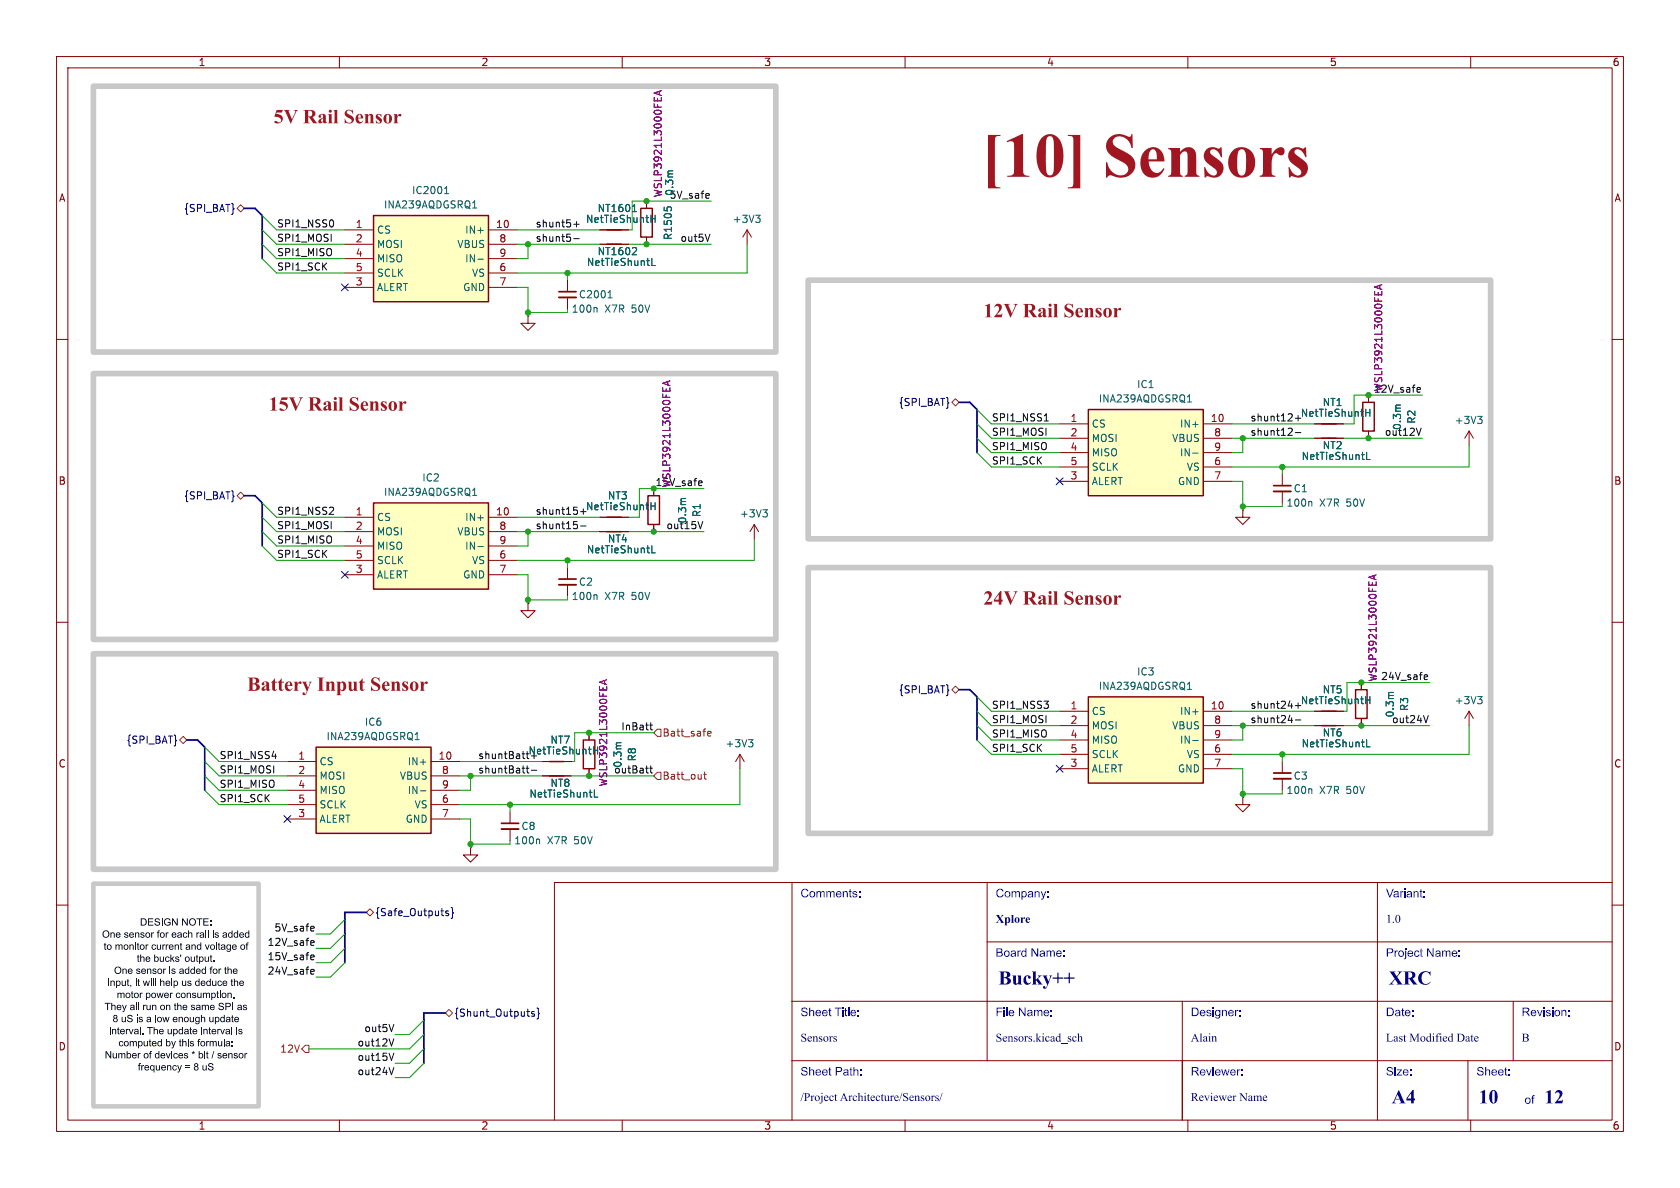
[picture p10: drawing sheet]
<svg xmlns="http://www.w3.org/2000/svg" width="297mm" height="210mm" viewBox="0 0 297 210" stroke-linecap="round" stroke-linejoin="round" font-family="sans-serif">
<g fill="none" stroke="#840000" stroke-width=".18">
<path d="M10 10h277v190h-277zM12 12h273v186h-273zM60 10v2M110 10v2M160 10v2M210 10v2M260 10v2M106 40.6h5.1M10 60h2M285 60h2M106 94h5.1M219.7 90.2v1.2h1.3l-1.3 1.3-1.3-1.3h1.3"/>
<path d="M219.7 90.2h.1M10 110h2M285 110h2M240.7 120.7v1.2M240.7 127v1.3M140 156v42M174.5 156v31.5M243.5 156v42M285 156h-187v42M10 160h2M140 177h145M174.5 166.5h110.5"/>
<path d="M209 177v21M267.5 177v10.5M285 160h2M60 198v2M110 198v2M140 187.5h145M160 198v2M210 198v2M259.5 187.5v10.5M260 198v2"/>
</g>
<path d="M107.3 40.6h2.6M107.3 94h2.6M239.6 121.9h2.1v5.1h-2.1z" fill="none" stroke="#840000" stroke-width=".25"/>
<path d="M111.8 37.4h.7M112.1 36.3l.1-.2v1.3M115.1 38.6h.7M115.8 38v1.3M115.2 96.5v1.2h.6M246.3 122.4h-.6l-.2 .2" fill="none" stroke="#006464" stroke-width=".18"/>
<path d="M242.9 101.7v.6M243.3 101.6l-1.3 .4 1.3 .5" fill="none" stroke="#840084" stroke-width=".18"/>
<path d="M192.4 72.4h20.3v15.2h-20.3z" fill="#ffffc2"/>
<path d="M192.4 72.4h20.3v15.2h-20.3z" fill="none" stroke="#840000" stroke-width=".25"/>
<g fill="none" stroke="#840000" stroke-width=".18">
<path d="M132.1 40.6l-.8 1.3M132.1 40.6l.7 1.3M132.1 40.6v2.6M187.3 74.9h5.1M187.3 77.5h5.1M212.7 74.9h5.1M212.7 77.5h5.1M187.3 80h5.1M187.3 82.6h5.1M187.3 85.1h5.1M212.7 80h5.1M212.7 82.6h5.1"/>
<path d="M212.7 85.1h5.1M226.7 83.8v2.1M226.7 86.9v2M83.2 149.9v1.2h1.3l-1.3 1.3-1.3-1.3h1.3M83.2 149.9h.1"/>
</g>
<path d="M133.6 38h.8l-.4 .5M134.1 38.5l.3 .3v.3l-.3 .2M209.9 71.1h.7M210.8 80.1h1M231.7 88.6l.2 .2v.7" fill="none" stroke="#006464" stroke-width=".18"/>
<path d="M225.2 85.9h3" fill="none" stroke="#840000" stroke-width=".3"/>
<path d="M225.2 86.9h3" fill="none" stroke="#840000" stroke-width=".33"/>
<path d="M66 38.1h20.4v15.2h-20.4z" fill="#ffffc2"/>
<path d="M66 38.1h20.4v15.2h-20.4zM107.3 91.4h2.6M103.1 130.8h2.1v5.1h-2.1zM233.7 125.7h2.5M233.7 128.3h2.5" fill="none" stroke="#840000" stroke-width=".25"/>
<g fill="none" stroke="#840000" stroke-width=".18">
<path d="M61 40.6h5M61 43.2h5M61 45.7h5M61 48.3h5M61 50.8h5M86.4 40.6h5M86.4 43.2h5M86.4 45.7h5M86.4 48.3h5M86.4 50.8h5M93.3 55.9v1.3h1.3l-1.3 1.2-1.2-1.2h1.2M93.3 55.9h.1"/>
<path d="M106 91.4h5.1M133.3 92.7l-.7 1.3M133.3 92.7l.8 1.3M133.3 92.7v2.6M93.3 106.7v1.3h1.3l-1.3 1.2-1.2-1.2h1.2M93.3 106.7h.1M100.3 100.3v2.1M100.3 103.4v2M104.1 129.5v1.3M104.1 135.9v1.3M232.4 125.7h5.1M232.4 128.3h5.1"/>
<path d="M259.7 125.7l-.7 1.3M259.7 125.7l.8 1.3M259.7 125.7v2.6M90.2 143.5v2M90.2 146.6v2M219.7 141v1.2h1.3l-1.3 1.3-1.3-1.3h1.3M219.7 141h.1"/>
</g>
<g fill="none" stroke="#006464" stroke-width=".18">
<path d="M78.6 34.2h.7M78.7 33.3l.3-.3v1.2M83.5 36.8h.8M84.5 45.8h.9M115.1 89.4h.7M115.8 88.8v1.3M134.9 90.1h.7l-.4 .5M135.4 90.6l.2 .2v.3l-.2 .3M105.4 105.1l.2 .2v.7M109.8 131.3h-.7l-.1 .2M241.5 123.7h.7M241.6 130.8v1.2h.6"/>
<path d="M242.2 123.1v1.3M261.2 123.1h.8l-.4 .5M261.8 123.6l.2 .3v.3l-.2 .2M95.2 148.3l.2 .2v.7"/>
</g>
<path d="M106.9 120.3v.6M107.3 120.2l-1.3 .4 1.3 .4" fill="none" stroke="#840084" stroke-width=".18"/>
<path d="M98.8 102.4h3.1M88.6 145.5h3.1" fill="none" stroke="#840000" stroke-width=".3"/>
<path d="M98.8 103.4h3.1M88.6 146.6h3.1" fill="none" stroke="#840000" stroke-width=".33"/>
<path d="M66 88.9h20.4v15.2h-20.4z" fill="#ffffc2"/>
<path d="M66 88.9h20.4v15.2h-20.4zM114.6 87.6h2v5.1h-2z" fill="none" stroke="#840000" stroke-width=".25"/>
<g fill="none" stroke="#840000" stroke-width=".18">
<path d="M100.3 49.5v2.1M100.3 52.6v2M61 91.4h5M61 94h5M61 96.5h5M61 99.1h5M86.4 91.4h5M86.4 94h5M86.4 96.5h5M86.4 99.1h5M115.6 86.4v1.2M115.6 92.7v1.3"/>
<path d="M61 101.6h5M86.4 101.6h5M226.7 134.6v2.1M226.7 137.7v2"/>
</g>
<path d="M105.4 54.3l.2 .2v.7M107.5 52.6h.7M107.6 51.7l.2-.3v1.2M83.5 87.6h.8M84.5 96.6h.9M121.2 88.1h-.6l-.2 .2M231.7 139.4l.2 .2v.7" fill="none" stroke="#006464" stroke-width=".18"/>
<path d="M118.1 67.5v.6M118.4 67.3l-1.2 .5 1.2 .4" fill="none" stroke="#840084" stroke-width=".18"/>
<path d="M98.8 51.6h3.1M225.2 136.7h3" fill="none" stroke="#840000" stroke-width=".3"/>
<path d="M98.8 52.6h3.1M225.2 137.7h3" fill="none" stroke="#840000" stroke-width=".33"/>
<path d="M192.4 123.2h20.3v15.2h-20.3z" fill="#ffffc2"/>
<path d="M192.4 123.2h20.3v15.2h-20.3z" fill="none" stroke="#840000" stroke-width=".25"/>
<path d="M187.3 125.7h5.1M187.3 128.3h5.1M187.3 130.8h5.1M187.3 133.4h5.1M187.3 135.9h5.1M212.7 125.7h5.1M212.7 128.3h5.1M212.7 130.8h5.1M212.7 133.4h5.1M212.7 135.9h5.1" fill="none" stroke="#840000" stroke-width=".18"/>
<path d="M209.9 121.9h.7M210.8 130.9h1" fill="none" stroke="#006464" stroke-width=".18"/>
<path d="M55.9 132.1h20.3v15.2h-20.3z" fill="#ffffc2"/>
<path d="M113.3 36.8h2v5.1h-2zM107.3 43.2h2.6M233.7 77.5h2.5M233.7 74.9h2.5M240.9 71.1h2.1v5.1h-2.1zM55.9 132.1h20.3v15.2h-20.3zM97.2 134.6h2.5M97.2 137.2h2.5" fill="none" stroke="#840000" stroke-width=".25"/>
<g fill="none" stroke="#840000" stroke-width=".18">
<path d="M114.3 35.6v1.2M106 43.2h5.1M106 40.6h5.1M114.3 41.9v1.3M232.4 77.5h5.1M232.4 74.9h5.1M241.9 69.9v1.2M241.9 76.2v1.3M259.7 76.2l-.7 1.3M259.7 76.2l.8 1.3M259.7 76.2v2.5M106 91.4h5.1"/>
<path d="M106 94h5.1M115.6 86.4v1.2M115.6 92.7v1.3M50.8 134.6h5.1M50.8 137.2h5.1M50.8 139.7h5.1M76.2 134.6h5.1M76.2 137.2h5.1M76.2 139.7h5.1M95.9 134.6h5.1M95.9 137.2h5.1M104.1 129.5v1.3"/>
<path d="M104.1 135.9v1.3M130.8 133.4l-.8 1.2M130.8 133.4l.8 1.2M130.8 133.4v2.5M232.4 125.7h5.1M232.4 128.3h5.1M240.7 120.7v1.2M240.7 127v1.3M50.8 142.2h5.1M50.8 144.8h5.1M76.2 142.2h5.1M76.2 144.8h5.1"/>
</g>
<g fill="none" stroke="#006464" stroke-width=".18">
<path d="M111.8 37.4h.7M112.1 36.3l.1-.2v1.3M115.1 38.6h.7M115.8 38v1.3M117.4 36.6v.6M117.9 36.8l.2-.2h.3l.3 .2M118.9 30.2h-.6l-.2 .2M112.3 43.8l.2 .2v.3l-.7 .7h.7M115.2 45.7v1.2h.6M241.5 72.9h.7M241.6 80v1.2h.6M242.2 72.3v1.3"/>
<path d="M247.6 71.6h-.7l-.2 .2M261.2 73.6h.8l-.4 .5M261.8 74.1l.2 .2v.3l-.2 .3M115.1 89.4h.7M115.2 96.5v1.2h.6M115.8 88.8v1.3M121.2 88.1h-.6l-.2 .2M73.4 130.8h.7M74.3 139.8h1M104.9 132.6h.8M105.1 139.6v1.3h.6M109.8 131.3h-.7l-.1 .2"/>
<path d="M132.3 130.8h.8l-.4 .4M132.9 131.2l.2 .3v.3l-.2 .2M241.5 123.7h.7M241.6 130.8v1.2h.6M242.2 123.1v1.3M246.3 122.4h-.6l-.2 .2"/>
</g>
<path d="M116.5 16.1v.7M116.9 16l-1.3 .4 1.3 .5M243.9 50.4v.6M244.3 50.3l-1.3 .4 1.3 .5M118.1 67.5v.6M118.4 67.3l-1.2 .5 1.2 .4M242.9 101.7v.6M243.3 101.6l-1.3 .4 1.3 .5M106.9 120.3v.6M107.3 120.2l-1.3 .4 1.3 .4" fill="none" stroke="#840084" stroke-width=".18"/>
<g fill="none" stroke="#725600" stroke-width=".18">
<path d="M41.9 36.8l.6-.6 .7 .6-.7 .7zM168.3 71.1l.6-.6 .6 .6-.6 .7zM41.9 87.6l.6-.6 .7 .6-.7 .7zM32.4 130.2l.6 .6-.6 .6-.7-.6zM116.2 136.5h.6v1.3h-.6l-.6-.6zM116.2 128.9h.6v1.3h-.6l-.6-.7zM124.4 136.9h.5M124.6 136.5v1.1l.3 .1M125.1 129.7l.6-.1v-.3h-.4l-.2 .2 .1 .6h.5M168.3 121.9l.6-.6 .6 .6-.6 .7zM64.8 161.3l.6-.6 .6 .6-.6 .6zM79.4 178.4l.6 .7-.6 .6-.7-.6z"/>
<path d="M54 184.8h.6v1.3h-.6l-.7-.7z"/>
</g>
<g fill="none" stroke="#000084" stroke-width=".18">
<path d="M60.4 50.2l1.2 1.2M61.6 50.2l-1.2 1.2M186.7 84.5l1.2 1.2M187.9 84.5l-1.2 1.2M60.4 101l1.2 1.2M61.6 101l-1.2 1.2M186.7 135.3l1.2 1.2M187.9 135.3l-1.2 1.2M50.2 144.2l1.2 1.2M51.4 144.2l-1.2 1.2M79.3 161.1l-.3-.1-.2 .2v.2l.5 .1v.3h-.5M79.8 160.4l.2 .2v.6l.2 .2-.2 .2v.6l-.2 .2"/>
<path d="M94.5 178.9l-.4-.1-.1 .2v.2l.5 .1v.3h-.5M94.9 178.2l.3 .2v.6l.2 .2-.2 .1v.7l-.3 .1"/>
</g>
<g fill="none" stroke="#0f0f0f" stroke-width=".18">
<path d="M58.9 39l.1 .3-.1 .7M101.4 39.6h1M101.9 39.2v.9M125.2 34.2l.2 .3-.6 .1M125.3 35h-.1M101.4 42.2h1M125.5 41.4l-.4 1.3M184.6 74.4h.7M184.9 73.3l.1-.2v1.3M227.7 77h.8M228.4 75.8v.4M229 76.5h1"/>
<path d="M229 73.9h1M250.7 68.5l.4 .1v.2l-.6 .1M251.1 69.3h-.4M251.2 75.7l-.4 1.3M58.9 89.7l.1 .2-.1 .3-.7 .7h.8M102 92.8v.5M102.6 93h1M102.6 90.4h1M123.7 85l.4 .1v.2l-.6 .1M124.1 85.8h-.4M124.2 92.2l-.4 1.3M252 119.3l.3 .1 .1 .2-.6 .1"/>
<path d="M48.1 133.7h.8M93 135.8h.5M93.2 135.4v1.1l.3 .1M93.9 136.2h1M114.9 135.8h.4M114.9 128.2h.4M115 127.8v1l.3 .2M115 135.4v1.1l.3 .1M184.6 123.9h.7l-.4 .5M185.2 124.5l.1 .2-.1 .5M227.7 127.3h.8M229 127.3h1"/>
<path d="M229 124.7h1M252.3 120.1h-.3M252.5 126.5l-.4 1.3M55.1 166.3h.4v.3l-.6 .1M55.1 168.8l.4 .1v.2l-.6 .1M55.1 171.4h.4v.3l-.6 .1M55.4 163.7l.1 .3-.6 .2M55.5 164.5l-.1 .1M55.5 172.1l-.4 .1M55.5 167.1h-.4M55.5 169.6l-.4 .1M69.6 186.2l-.4 1.2"/>
<path d="M69.6 188.7l-.4 1.3M69.6 183.6l-.4 1.3M69.6 181.1l-.4 1.3"/>
</g>
<path d="M43.2 36.8h1.9l1.3 1.3v7.6M169.5 71.1h1.9l1.3 1.3v7.6M43.2 87.6h1.9l1.3 1.3v7.6M33 130.8h1.9l1.3 1.3v7.6M169.5 121.9h1.9l1.3 1.3v7.6M64.8 161.3h-3.8v8.9M78.7 179.1h-3.8v8.9" fill="none" stroke="#000084" stroke-width=".3"/>
<g fill="none" stroke="#009600" stroke-width=".18">
<path d="M46.4 38.1l2.5 2.5h12.1M125.7 35.6h-13.9v5h-.7M46.4 40.6l2.5 2.6h12.1M46.4 45.7l2.5 2.6h12.1M46.4 43.2l2.5 2.5h12.1M91.4 43.2h14.6M91.4 40.6h14.6M91.4 50.8h1.9v5.1M93.3 43.2v2.5h-1.9M100.3 48.3v1.2M100.3 54.6v.6h-7M111.1 43.2h14.6"/>
<path d="M132.1 43.2v5.1h-40.7M172.7 77.5l2.6 2.5h12M172.7 74.9l2.6 2.6h12M172.7 72.4l2.6 2.5h12M217.8 77.5h14.6M217.8 74.9h14.6M219.7 77.5v2.5h-1.9M237.5 77.5h14M251.5 69.9h-12.1v5h-1.9M259.7 78.7v3.9h-41.9M46.4 88.9l2.5 2.5h12.1M46.4 91.4l2.5 2.6h12.1"/>
<path d="M46.4 96.5l2.5 2.6h12.1M46.4 94l2.5 2.5h12.1M91.4 91.4h14.6M91.4 94h14.6M93.3 94v2.5h-1.9M100.3 99.1v1.2M111.1 94h13.4M124.5 86.4h-11.5v5h-1.9M133.3 95.3v3.8h-41.9M172.7 80l2.6 2.6h12M217.8 85.1h1.9v5.1M226.7 82.6v1.2"/>
<path d="M226.7 88.9v.6h-7M91.4 101.6h1.9v5.1M100.3 105.4v.6h-7M36.2 134.6l2.5 2.6h12.1M36.2 139.7l2.5 2.5h12.1M36.2 132.1l2.5 2.5h12.1M36.2 137.2l2.5 2.5h12.1M81.3 137.2h14.6M81.3 134.6h14.6M83.2 137.2v2.5h-1.9M101 137.2h14.6M115.6 129.5h-14v5.1h-.6"/>
<path d="M130.8 135.9v6.3h-49.5M172.7 125.7l2.6 2.6h12M172.7 123.2l2.6 2.5h12M172.7 130.8l2.6 2.6h12M172.7 128.3l2.6 2.5h12M217.8 128.3h14.6M217.8 125.7h14.6M217.8 135.9h1.9v5.1M219.7 128.3v2.5h-1.9M226.7 133.4v1.2M226.7 139.7v.6h-7M237.5 128.3h15.2"/>
<path d="M252.7 120.7h-14.6v5h-.6M259.7 128.3v5.1h-41.9M81.3 144.8h1.9v5.1M90.2 148.6v.6h-7M90.2 142.2v1.3M61 162.6l-2.6 2.5h-2.5M61 165.1l-2.6 2.5h-2.5M61 167.6l-2.6 2.6h-2.5M61 170.2l-2.6 2.5h-2.5M74.9 188l-2.5 2.5h-2.6M74.9 182.9l-2.5 2.5h-17.8M74.9 185.4l-2.5 2.6h-2.6"/>
<path d="M74.9 180.3l-2.5 2.6h-2.6"/>
</g>
<path d="M16.5 156.2h29.2v39.4h-29.2z" fill="none" stroke="#c8c8c8" stroke-width=".8"/>
<path d="M16.5 15.2h120.7v47h-120.7zM142.9 49.5h120.6v45.8h-120.6zM16.5 66h120.7v47h-120.7zM16.5 115.6h120.7v38.1h-120.7zM142.9 100.3h120.6v47h-120.6z" fill="none" stroke="#c8c8c8" stroke-width="1"/>
<g fill="#009600" stroke="#009600" stroke-width=".18">
<circle cx="115.6" cy="86.4" r=".46"/>
<circle cx="115.6" cy="94" r=".46"/>
<circle cx="100.3" cy="99.1" r=".46"/>
<circle cx="93.3" cy="94" r=".46"/>
<circle cx="93.3" cy="55.2" r=".46"/>
<circle cx="93.3" cy="43.2" r=".46"/>
<circle cx="100.3" cy="48.3" r=".46"/>
<circle cx="114.3" cy="43.2" r=".46"/>
<circle cx="114.3" cy="35.6" r=".46"/>
<circle cx="240.7" cy="120.7" r=".46"/>
<circle cx="240.7" cy="128.3" r=".46"/>
<circle cx="241.9" cy="69.9" r=".46"/>
<circle cx="241.9" cy="77.5" r=".46"/>
<circle cx="219.7" cy="77.5" r=".46"/>
<circle cx="219.7" cy="89.5" r=".46"/>
<circle cx="226.7" cy="82.6" r=".46"/>
<circle cx="219.7" cy="140.3" r=".46"/>
<circle cx="226.7" cy="133.4" r=".46"/>
<circle cx="219.7" cy="128.3" r=".46"/>
<circle cx="104.1" cy="129.5" r=".46"/>
<circle cx="83.2" cy="149.2" r=".46"/>
<circle cx="93.3" cy="106" r=".46"/>
<circle cx="83.2" cy="137.2" r=".46"/>
<circle cx="104.1" cy="137.2" r=".46"/>
<circle cx="90.2" cy="142.2" r=".46"/>
</g>
<text font-size="11.1" fill="#a21622" x="173.5" y="34.2">[10]Sensors</text>
<g font-size="3.5" fill="#a21622">
<text x="48.4" y="22.2">5V Rail Sensor</text>
<text x="173.8" y="56.5">12V Rail Sensor</text>
<text x="47.5" y="73">15V Rail Sensor</text>
<text x="173.8" y="107.3">24V Rail Sensor</text>
<text x="43.7" y="122.6">BatteryInput Sensor</text>
</g>
<g font-size="3.5" fill="#00007f">
<text x="176.5" y="174.9">Bucky++</text>
<text x="245.5" y="174.9">XRC</text>
<text x="246" y="195.9">A4</text>
<text x="261.4" y="196">10</text>
<text x="273" y="196">12</text>
</g>
<g font-size="2.1" fill="#00f">
<text x="141.5" y="159.2">Comments:</text>
<text x="176" y="159.2">Company:</text>
<text x="245" y="159.2">Variant:</text>
<text x="176" y="169.7">Board Name:</text>
<text x="245" y="169.7">Project Name:</text>
<text x="141.5" y="180.2">Sheet Title:</text>
<text x="176" y="180.2">File Name:</text>
<text x="210.5" y="180.2">Designer:</text>
<text x="245" y="180.2">Date:</text>
<text x="269" y="180.2">Revision:</text>
<text x="141.5" y="190.7">Sheet Path:</text>
<text x="210.5" y="190.7">Reviewer:</text>
<text x="245" y="190.7">Size:</text>
<text x="261" y="190.7">Sheet:</text>
<text x="269.5" y="195.7">of</text>
</g>
<g font-size="2.1" fill="#00007f">
<text x="176" y="163.7">Xplore</text>
<text x="245" y="163.7">1.0</text>
<text x="141.5" y="184.7">Sensors</text>
<text x="176" y="184.7">Sensors.kicad_sch</text>
<text x="210.5" y="184.7">Alain</text>
<text x="245" y="184.7">LastModified Date</text>
<text x="269" y="184.7">B</text>
<text x="141.5" y="195.2">/ProjectArchitecture/Sensors/</text>
<text x="210.5" y="195.2">ReviewerName</text>
</g>
<g font-size="1.8" fill="#840000">
<text x="35" y="11.9">1</text>
<text x="85" y="11.9">2</text>
<text x="135" y="11.9">3</text>
<text x="185" y="11.9">4</text>
<text x="235" y="11.9">5</text>
<text x="285" y="11.9">6</text>
<text x="10.3" y="35.9">A</text>
<text x="285.3" y="35.9">A</text>
<text x="10.3" y="85.9">B</text>
<text x="285.3" y="85.9">B</text>
<text x="10.3" y="135.9">C</text>
<text x="285.3" y="135.9">C</text>
<text x="10.3" y="185.9">D</text>
<text x="285.3" y="185.9">D</text>
<text x="35" y="199.9">1</text>
<text x="85" y="199.9">2</text>
<text x="135" y="199.9">3</text>
<text x="185" y="199.9">4</text>
<text x="235" y="199.9">5</text>
<text x="285" y="199.9">6</text>
</g>
<g font-size="1.8" fill="#006464">
<text x="72.7" y="34.5">IC2001</text>
<text x="119.2" y="34.7" transform="rotate(-90 119.2 34.7)">0.3m</text>
<text x="66.5" y="41.5">CS</text>
<text x="67.8" y="37.1">INA239AQDGSRQ1</text>
<text x="82.1" y="41.5">IN+</text>
<text x="103.5" y="39.6">NetTieShuntH</text>
<text x="105.6" y="37.7">NT1601</text>
<text x="129.4" y="39.6">+3V3</text>
<text x="66.5" y="44">MOSI</text>
<text x="66.5" y="46.6">MISO</text>
<text x="80.8" y="44">VBUS</text>
<text x="82.1" y="46.6">IN-</text>
<text x="103.6" y="47.2">NetTieShuntL</text>
<text x="105.6" y="45.3">NT1602</text>
<text x="119" y="42.5" transform="rotate(-90 119 42.5)">R1505</text>
<text x="66.5" y="49.1">SCLK</text>
<text x="66.5" y="51.7">ALERT</text>
<text x="81.8" y="51.7">GND</text>
<text x="83.4" y="49.1">VS</text>
<text x="102.2" y="52.9">C2001</text>
<text x="101" y="55.5">100n</text>
<text x="106.9" y="55.5">X7R</text>
<text x="111.8" y="55.5">50V</text>
<text x="194.1" y="71.3">INA239AQDGSRQ1</text>
<text x="200.9" y="68.8">IC1</text>
<text x="233.7" y="72">NT1</text>
<text x="192.9" y="75.8">CS</text>
<text x="208.5" y="75.8">IN+</text>
<text x="229.9" y="73.9">NetTieShuntH</text>
<text x="247.9" y="76.1" transform="rotate(-90 247.9 76.1)">0.3m</text>
<text x="250.4" y="75" transform="rotate(-90 250.4 75)">R2</text>
<text x="257.1" y="75.2">+3V3</text>
<text x="192.9" y="78.3">MOSI</text>
<text x="192.9" y="80.9">MISO</text>
<text x="192.9" y="83.4">SCLK</text>
<text x="207.1" y="78.3">VBUS</text>
<text x="208.5" y="80.9">IN-</text>
<text x="209.7" y="83.4">VS</text>
<text x="230" y="81.5">NetTieShuntL</text>
<text x="233.7" y="79.6">NT2</text>
<text x="67.8" y="87.9">INA239AQDGSRQ1</text>
<text x="74.6" y="85.3">IC2</text>
<text x="107.4" y="88.5">NT3</text>
<text x="192.9" y="86">ALERT</text>
<text x="208.1" y="86">GND</text>
<text x="227.3" y="89.8">100n</text>
<text x="228.6" y="87.2">C1</text>
<text x="233.3" y="89.8">X7R</text>
<text x="238.1" y="89.8">50V</text>
<text x="66.5" y="92.3">CS</text>
<text x="66.5" y="94.8">MOSI</text>
<text x="80.8" y="94.8">VBUS</text>
<text x="82.1" y="92.3">IN+</text>
<text x="103.5" y="90.4">NetTieShuntH</text>
<text x="121.5" y="92.6" transform="rotate(-90 121.5 92.6)">0.3m</text>
<text x="124.1" y="91.5" transform="rotate(-90 124.1 91.5)">R1</text>
<text x="130.7" y="91.7">+3V3</text>
<text x="66.5" y="97.4">MISO</text>
<text x="66.5" y="99.9">SCLK</text>
<text x="82.1" y="97.4">IN-</text>
<text x="83.4" y="99.9">VS</text>
<text x="103.6" y="98">NetTieShuntL</text>
<text x="107.4" y="96.1">NT4</text>
<text x="66.5" y="102.5">ALERT</text>
<text x="81.8" y="102.5">GND</text>
<text x="101" y="106.3">100n</text>
<text x="102.2" y="103.7">C2</text>
<text x="106.9" y="106.3">X7R</text>
<text x="111.8" y="106.3">50V</text>
<text x="200.9" y="119.6">IC3</text>
<text x="194.1" y="122.1">INA239AQDGSRQ1</text>
<text x="229.9" y="124.7">NetTieShuntH</text>
<text x="233.7" y="122.8">NT5</text>
<text x="249.1" y="125.8" transform="rotate(-90 249.1 125.8)">R3</text>
<text x="257.1" y="124.7">+3V3</text>
<text x="57.6" y="131">INA239AQDGSRQ1</text>
<text x="64.4" y="128.5">IC6</text>
<text x="97.2" y="131.7">NT7</text>
<text x="192.9" y="126.6">CS</text>
<text x="192.9" y="129.1">MOSI</text>
<text x="192.9" y="131.7">MISO</text>
<text x="207.1" y="129.1">VBUS</text>
<text x="208.5" y="126.6">IN+</text>
<text x="208.5" y="131.7">IN-</text>
<text x="233.7" y="130.4">NT6</text>
<text x="246.6" y="126.9" transform="rotate(-90 246.6 126.9)">0.3m</text>
<text x="56.4" y="135.5">CS</text>
<text x="72" y="135.5">IN+</text>
<text x="93.3" y="133.6">NetTieShuntH</text>
<text x="110.1" y="135.8" transform="rotate(-90 110.1 135.8)">0.3m</text>
<text x="112.6" y="134.7" transform="rotate(-90 112.6 134.7)">R8</text>
<text x="128.2" y="132.3">+3V3</text>
<text x="192.9" y="134.2">SCLK</text>
<text x="192.9" y="136.8">ALERT</text>
<text x="208.1" y="136.8">GND</text>
<text x="209.7" y="134.2">VS</text>
<text x="230" y="132.3">NetTieShuntL</text>
<text x="56.4" y="138">MOSI</text>
<text x="56.4" y="140.6">MISO</text>
<text x="56.4" y="143.1">SCLK</text>
<text x="70.6" y="138">VBUS</text>
<text x="72" y="140.6">IN-</text>
<text x="73.2" y="143.1">VS</text>
<text x="93.5" y="141.2">NetTieShuntL</text>
<text x="97.2" y="139.3">NT8</text>
<text x="107.5" y="139.1" transform="rotate(-90 107.5 139.1)">WSLP3921L3000FEA</text>
<text x="227.3" y="140.6">100n</text>
<text x="228.6" y="138">C3</text>
<text x="233.3" y="140.6">X7R</text>
<text x="238.1" y="140.6">50V</text>
<text x="56.4" y="145.6">ALERT</text>
<text x="71.6" y="145.6">GND</text>
<text x="90.8" y="149.5">100n</text>
<text x="92.1" y="146.9">C8</text>
<text x="96.8" y="149.5">X7R</text>
<text x="101.6" y="149.5">50V</text>
</g>
<g font-size="1.8" fill="#840084">
<text x="117.2" y="35" transform="rotate(-90 117.2 35)">WSLP3921L3000FEA</text>
<text x="242.8" y="69.5">12V_safe</text>
<text x="244.6" y="69.3" transform="rotate(-90 244.6 69.3)">WSLP3921L3000FEA</text>
<text x="115.8" y="86">15V_safe</text>
<text x="118.7" y="86.3" transform="rotate(-90 118.7 86.3)">WSLP3921L3000FEA</text>
<text x="243.6" y="120.6" transform="rotate(-90 243.6 120.6)">WSLP3921L3000FEA</text>
</g>
<g font-size="1.8" fill="#0f0f0f">
<text x="118.3" y="35.2">5V_safe</text>
<text x="48.9" y="40.3">SPI1_NSS0</text>
<text x="94.6" y="40.3">shunt5+</text>
<text x="48.9" y="45.4">SPI1_MISO</text>
<text x="48.9" y="47.9">SPI1_SCK</text>
<text x="48.9" y="42.8">SPI1_MOSI</text>
<text x="94.6" y="42.8">shunt5-</text>
<text x="120.2" y="42.8">out5V</text>
<text x="175.3" y="74.6">SPI1_NSS1</text>
<text x="175.3" y="77.1">SPI1_MOSI</text>
<text x="221" y="77.1">shunt12-</text>
<text x="221" y="74.6">shunt12+</text>
<text x="244.7" y="77.1">out12V</text>
<text x="175.3" y="82.2">SPI1_SCK</text>
<text x="175.3" y="79.7">SPI1_MISO</text>
<text x="48.9" y="93.6">SPI1_MOSI</text>
<text x="48.9" y="91.1">SPI1_NSS2</text>
<text x="94.6" y="93.6">shunt15-</text>
<text x="94.6" y="91.1">shunt15+</text>
<text x="117.7" y="93.6">out15V</text>
<text x="48.9" y="98.7">SPI1_SCK</text>
<text x="48.9" y="96.2">SPI1_MISO</text>
<text x="175.3" y="125.4">SPI1_NSS3</text>
<text x="221" y="125.4">shunt24+</text>
<text x="244.1" y="120.3">24V_safe</text>
<text x="109.7" y="129.2">InBatt</text>
<text x="175.3" y="130.5">SPI1_MISO</text>
<text x="175.3" y="127.9">SPI1_MOSI</text>
<text x="221" y="127.9">shunt24-</text>
<text x="246" y="127.9">out24V</text>
<text x="38.7" y="136.8">SPI1_MOSI</text>
<text x="38.7" y="134.3">SPI1_NSS4</text>
<text x="84.5" y="134.3">shuntBatt+</text>
<text x="84.5" y="136.8">shuntBatt-</text>
<text x="108.5" y="136.8">outBatt</text>
<text x="175.3" y="133">SPI1_SCK</text>
<text x="38.7" y="141.9">SPI1_SCK</text>
<text x="38.7" y="139.4">SPI1_MISO</text>
<text x="47.2" y="167.3">12V_safe</text>
<text x="48.4" y="164.8">5V_safe</text>
<text x="47.2" y="172.4">24V_safe</text>
<text x="47.2" y="169.8">15V_safe</text>
<text x="63.1" y="185.1">out12V</text>
<text x="64.3" y="182.5">out5V</text>
<text x="63.1" y="187.6">out15V</text>
<text x="63.1" y="190.2">out24V</text>
</g>
<g font-size="1.8" fill="#000084">
<text x="32.4" y="37.7">{SPI_BAT}</text>
<text x="158.8" y="72">{SPI_BAT}</text>
<text x="32.4" y="88.5">{SPI_BAT}</text>
<text x="158.8" y="122.8">{SPI_BAT}</text>
<text x="22.3" y="131.7">{SPI_BAT}</text>
<text x="66.2" y="162.2">{Safe_Outputs}</text>
<text x="80.2" y="179.9">{Shunt_Outputs}</text>
</g>
<g font-size="1.8" fill="#a90000">
<text x="62.8" y="40.4">1</text>
<text x="87.6" y="40.4">10</text>
<text x="62.8" y="42.9">2</text>
<text x="62.8" y="45.5">4</text>
<text x="88.2" y="42.9">8</text>
<text x="88.2" y="45.5">9</text>
<text x="62.8" y="48">5</text>
<text x="62.8" y="50.5">3</text>
<text x="88.2" y="48">6</text>
<text x="88.2" y="50.5">7</text>
<text x="189.2" y="74.7">1</text>
<text x="189.2" y="77.2">2</text>
<text x="214" y="74.7">10</text>
<text x="214.6" y="77.2">8</text>
<text x="189.2" y="79.8">4</text>
<text x="189.2" y="82.3">5</text>
<text x="214.6" y="79.8">9</text>
<text x="214.6" y="82.3">6</text>
<text x="189.2" y="84.8">3</text>
<text x="214.6" y="84.8">7</text>
<text x="62.8" y="91.2">1</text>
<text x="62.8" y="93.7">2</text>
<text x="87.6" y="91.2">10</text>
<text x="88.2" y="93.7">8</text>
<text x="62.8" y="96.3">4</text>
<text x="62.8" y="98.8">5</text>
<text x="62.8" y="101.3">3</text>
<text x="88.2" y="96.3">9</text>
<text x="88.2" y="98.8">6</text>
<text x="88.2" y="101.3">7</text>
<text x="189.2" y="125.5">1</text>
<text x="214" y="125.5">10</text>
<text x="189.2" y="128">2</text>
<text x="189.2" y="130.6">4</text>
<text x="214.6" y="128">8</text>
<text x="214.6" y="130.6">9</text>
<text x="52.6" y="134.4">1</text>
<text x="52.6" y="136.9">2</text>
<text x="77.4" y="134.4">10</text>
<text x="78" y="136.9">8</text>
<text x="189.2" y="133.1">5</text>
<text x="189.2" y="135.6">3</text>
<text x="214.6" y="133.1">6</text>
<text x="214.6" y="135.6">7</text>
<text x="52.6" y="139.4">4</text>
<text x="52.6" y="142">5</text>
<text x="78" y="139.4">9</text>
<text x="78" y="142">6</text>
<text x="52.6" y="144.5">3</text>
<text x="78" y="144.5">7</text>
</g>
<g font-size="1.8" fill="#725600">
<text x="117" y="130.4">Batt_safe</text>
<text x="117" y="138">Batt_out</text>
<text x="49.4" y="186.3">12V</text>
</g>
<g font-size="1.8">
<text x="18" y="166.2">One sensor for each rail is added</text>
<text x="24.7" y="164.1">DESIGN NOTE:</text>
<text x="18.3" y="168.4">to monitor current and voltage of</text>
<text x="20.2" y="172.6">One sensor is added for the</text>
<text x="24.2" y="170.5">the bucks' output.</text>
<text x="18.5" y="179">They all run on the same SPI as</text>
<text x="19" y="174.8">input, it will help us deduce the</text>
<text x="20.6" y="176.9">motor power consumption.</text>
<text x="19.3" y="183.3">interval. The update interval is</text>
<text x="19.9" y="181.2">8 uS is a low enough update</text>
<text x="20.9" y="185.4">computed by this formula:</text>
<text x="18.5" y="187.6">Number of devices * bit / sensor</text>
<text x="24.4" y="189.7">frequency = 8 uS</text>
</g>
</svg>
